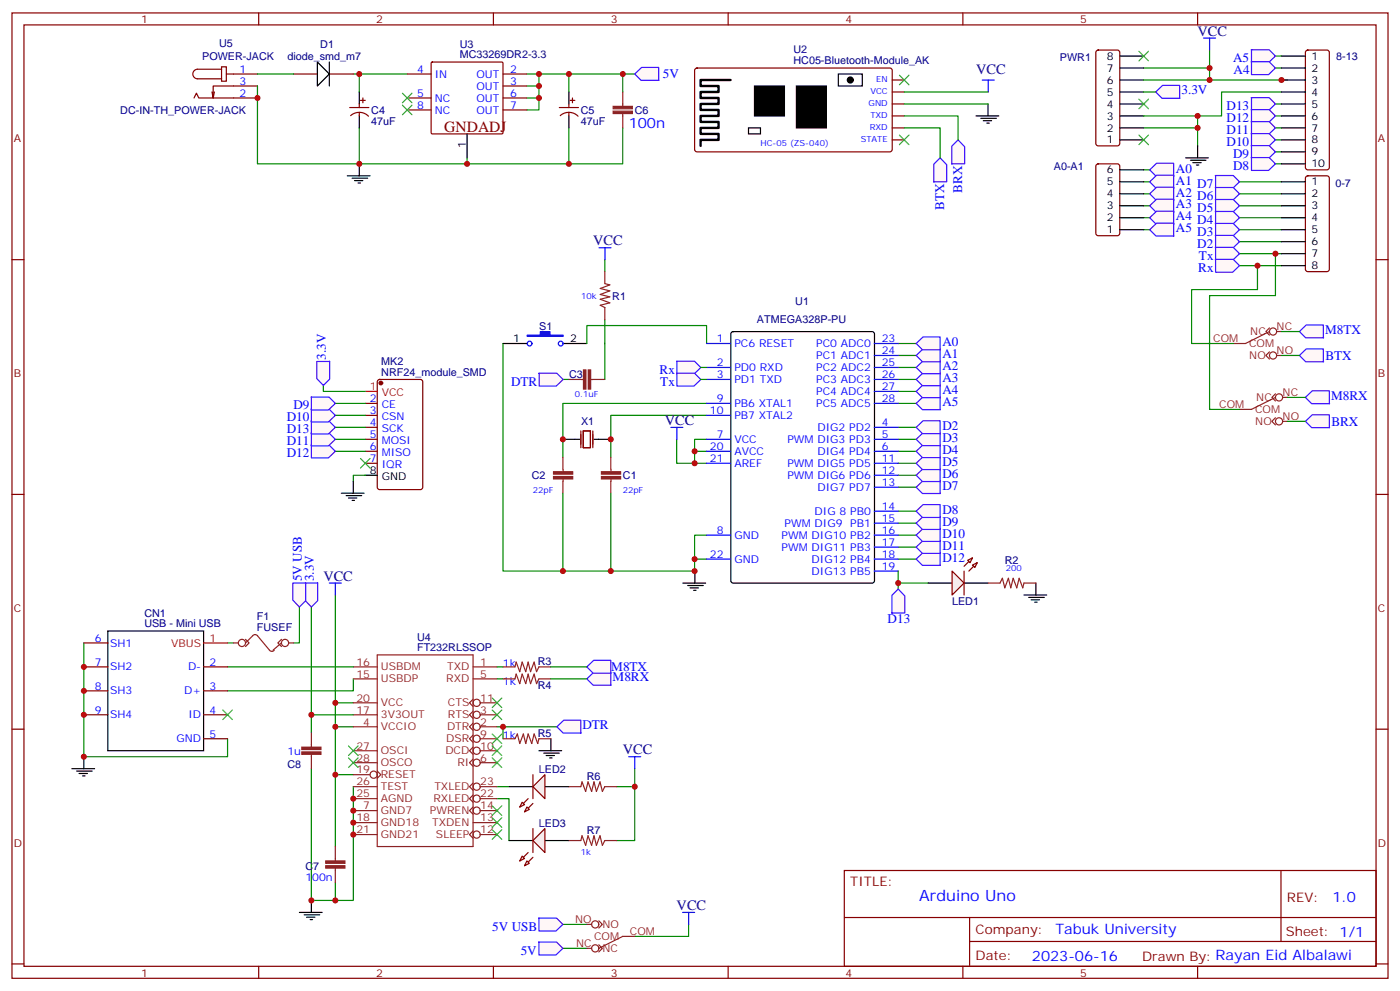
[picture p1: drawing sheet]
<svg xmlns="http://www.w3.org/2000/svg" width="412mm" height="292mm" viewBox="0 0 412 292" stroke-linecap="round" stroke-linejoin="round" font-family="sans-serif">
<g fill="none" stroke="#870000" stroke-width=".35">
<path d="M3.5 3.8h405.4v284.3h-405.4zM7.1 7.3h398.2v277.3h-398.2zM76.2 3.8v3.5M145.3 3.8v3.5M214.5 3.8v3.5M283.6 3.8v3.5M352.8 3.8v3.5M3.5 76.5h3.6M405.3 76.5h3.6M171.1 126.9v5M171.8 126.9h2.1v5h-2.1zM174.6 126.9v5"/>
<path d="M3.5 145.6h3.6M405.3 145.6h3.6M3.5 214.8h3.6M405.3 214.8h3.6M248.7 256.4h156.6v28.2h-156.6zM377.3 256.4v20.9M248.7 270.2h156.5M285.6 277.3h119.6M285.6 270.2v14.2M3.5 283.9h3.6M76.2 284.6v3.5M145.3 284.6v3.5"/>
<path d="M214.5 284.6v3.5M283.6 284.6v3.5M352.8 284.6v3.5M405.3 283.9h3.6"/>
</g>
<g fill="none" stroke="#008700" stroke-width=".35">
<path d="M178.2 94.1v7.1M148.2 101.2v67h56.4v-3.5M208.1 118.8h-42.3v15.9M264.6 101.2h5.3M264.6 104.7h5.3M264.6 108.2h5.3M264.6 111.8h5.3M264.6 115.3h5.3M264.6 118.8h5.3M204.6 132.9h3.5M208.1 129.4h-3.5v7.1M208.1 122.3h-28.2v12.4"/>
<path d="M264.6 132.9h5.3M264.6 125.9h5.3M264.6 129.4h5.3M264.6 136.5h5.3M264.6 140h5.3M264.6 143.5h5.3M264.6 150.6h5.3M264.6 154.1h5.3M264.6 157.6h5.3M264.6 161.1h5.3M264.6 164.7h5.3M273.4 171.7h-8.8v1.8"/>
</g>
<path d="M165.8 129.4h4.9M175 129.4h4.9" fill="none" stroke="#000" stroke-width=".35"/>
<g fill="#fff7f7" stroke="#420aff" stroke-width=".35">
<path d="M262.7 175.3l1.9-1.8 1.9 2v5.1h-3.8z"/>
<path d="M269.9 164.7l2-2h5l.1 3.8h-5.3z"/>
<path d="M269.9 161.1l2-1.9h5l.1 3.8h-5.3z"/>
<path d="M269.9 157.6l2-1.9h5l.1 3.8h-5.3z"/>
<path d="M269.9 154.1l2-1.9h5l.1 3.7h-5.3z"/>
<path d="M269.9 150.6l2-2h5l.1 3.8h-5.3z"/>
<path d="M269.9 143.5l2-1.9h5l.1 3.8h-5.3z"/>
<path d="M269.9 140l2-2h5l.1 3.8h-5.3z"/>
<path d="M269.9 136.5l2-2h5l.1 3.8h-5.3z"/>
<path d="M269.9 132.9l2-1.9h5l.1 3.8h-5.3z"/>
<path d="M269.9 129.4l2-1.9h5l.1 3.8h-5.3z"/>
<path d="M269.9 125.9l2-2h5l.1 3.8h-5.3z"/>
<path d="M269.9 118.8l2-1.9h5l.1 3.8h-5.3z"/>
<path d="M269.9 115.3l2-2h5l.1 3.8h-5.3z"/>
<path d="M269.9 111.8l2-2h5l.1 3.8h-5.3z"/>
<path d="M269.9 108.2l2-1.9h5l.1 3.8h-5.3z"/>
<path d="M269.9 104.7l2-1.9h5l.1 3.8h-5.3z"/>
<path d="M269.9 101.2l2-2h5l.1 3.8h-5.3z"/>
</g>
<path d="M273.4 171.7h7.1M284 171.7h7" fill="none" stroke="#000" stroke-width=".35"/>
<path d="M280.5 168.2l3.5 3.5-3.5 3.6z" fill="#f0f0f0" stroke="#870000" stroke-width=".35"/>
<path d="M286.5 164.3l-2.5 2.5M287.9 165.7l-2.5 2.5" fill="none" stroke="#870000" stroke-width=".35"/>
<g fill="#f0f0f0" stroke="#870000" stroke-width=".35">
<path d="M286.5 166.4l1.4-.7-.7 1.4z"/>
<path d="M285 165l1.5-.7-.7 1.4z"/>
</g>
<path d="M284 168.2v7.1" fill="none" stroke="#870000" stroke-width=".35"/>
<path d="M165.8 145.3v22.9M179.9 145.3v22.9" fill="none" stroke="#008700" stroke-width=".35"/>
<path d="M199.3 106.4h5.3l1.8 1.9-2 1.9h-5z" fill="#fff7f7" stroke="#420aff" stroke-width=".35"/>
<path d="M178.2 101.2v10.6" fill="none" stroke="#008700" stroke-width=".35"/>
<path d="M199.3 109.9h5.3l1.8 1.9-2 1.9h-5z" fill="#fff7f7" stroke="#420aff" stroke-width=".35"/>
<path d="M165.8 111.8h1.8" fill="none" stroke="#008700" stroke-width=".35"/>
<path d="M167.6 111.8h4.3M178.2 111.8h-4.2" fill="none" stroke="#8c2424" stroke-width=".35"/>
<g fill="#8c2424" stroke="#8c2424" stroke-width=".35">
<path d="M173.3 109h.7v5.6h-.7z"/>
<path d="M171.9 109h.7v5.6h-.7z"/>
</g>
<path d="M158.7 109.9h5.3l1.9 1.9-2.1 1.9h-5z" fill="#fff7f7" stroke="#420aff" stroke-width=".35"/>
<path d="M148.2 101.2h7M165.8 101.2h7.1M201.2 171.8h6.7M202.6 172.5h4.6M203.3 173.2h2.4M204.3 173.9h.7M204.7 168.2v3.6M301.6 175.3h6.7M303 176h4.6M303.7 176.7h2.5M304.8 177.4h.7M305.2 171.7v3.6" fill="none" stroke="#000" stroke-width=".35"/>
<path d="M178.2 80v3.5M178.2 90.6v3.5M178.2 83.6l1.4 .3-2.8 1.1 2.8 .7-2.8 1 2.8 .7-2.8 .7 2.8 1.1-2.8 .7 1.4 .7M165.8 134.7v3.5M165.9 138.2v.7M179.9 134.7v3.5M180 138.2v.7M165.8 141.7v3.6M165.9 141.1v.7M179.9 141.7v3.6M180 141.1v.7M291 171.7h3.6l.7-1.4 .7 2.8 1-2.8 .7 2.8 .7-2.8 1.1 2.8 .7-2.8 1.1 2.8 .3-1.4h3.6" fill="none" stroke="#8c2424" stroke-width=".35"/>
<path d="M178.2 76.5v3.5M172.9 101.2v-5.3h35.2v5.3M199.3 129.4v7.1h8.8M208.1 157.6h-3.5v7.1h3.5" fill="none" stroke="#008700" stroke-width=".35"/>
<g fill="none" stroke="#00f" stroke-width=".35">
<path d="M176.5 73h3.5M178.2 73v3.5M197.6 125.9h3.6M199.4 125.9v3.5"/>
<circle cx="156" cy="101.2" r=".71"/>
<circle cx="165.2" cy="101.2" r=".71"/>
</g>
<path d="M155.3 98.7h3.9v-1h2.8v1h3.9v.4h-10.6z" fill="#00f" stroke="#00f" stroke-width=".35"/>
<g fill="#8c2424" stroke="#8c2424" stroke-width=".35">
<path d="M163.1 138.9h5.6v.8h-5.6z"/>
<path d="M163.1 140.4h5.6v.7h-5.6z"/>
<path d="M177.2 140.4h5.6v.7h-5.6z"/>
<path d="M177.2 138.9h5.6v.8h-5.6z"/>
</g>
<path d="M215.5 97.9l.5-.2h40.9l.6 .4 .1 72.9-.5 .7-41.1 .1-.7-.5v-72.9z" fill="#fff" stroke="#000" stroke-width=".35"/>
<g fill="none" stroke="#00f" stroke-width=".35">
<path d="M208.1 101.2h7.1M208.1 108.2h7.1M208.1 111.8h7.1M208.1 118.8h7.1M257.5 101.2h7.1M257.5 108.2h7.1M257.5 111.8h7.1M257.5 118.8h7.1M257.5 104.7h7.1M257.5 115.3h7.1M208.1 129.4h7.1M208.1 132.9h7.1"/>
<path d="M208.1 122.3h7.1M208.1 136.5h7.1M257.5 125.9h7.1M257.5 129.4h7.1M257.5 132.9h7.1M257.5 136.5h7.1M257.5 140h7.1M208.1 157.6h7.1M257.5 157.6h7.1M257.5 143.5h7.1M257.5 150.6h7.1M257.5 154.1h7.1"/>
<path d="M208.1 164.7h7.1M257.5 161.1h7.1M257.5 164.7h7.1M257.5 168.2h7.1"/>
</g>
<path d="M375.7 16.5h1.8M375.7 20h1.8" fill="none" stroke="#008700" stroke-width=".35"/>
<g fill="#fff7f7" stroke="#420aff" stroke-width=".35">
<path d="M368.6 14.7h5.3l1.8 1.8-2 2h-5z"/>
<path d="M368.6 18.2h5.3l1.8 1.8-2 2h-5z"/>
</g>
<path d="M356.3 20v3.6h22.9M375.7 37.7h1.8M375.7 34.1h1.8M375.7 30.6h1.8M377.5 27.1h-17.7v7h-7M375.7 48.3h1.8M375.7 44.7h1.8M375.7 41.2h1.8" fill="none" stroke="#008700" stroke-width=".35"/>
<g fill="#fff7f7" stroke="#420aff" stroke-width=".35">
<path d="M368.6 28.8h5.3l1.8 1.8-2 2h-5z"/>
<path d="M368.6 32.3h5.3l1.8 1.8-2 2h-5z"/>
<path d="M368.6 35.8h5.3l1.8 1.9-2 1.9h-5z"/>
<path d="M368.6 39.4h5.3l1.8 1.8-2 1.9h-5z"/>
<path d="M368.6 42.9h5.3l1.8 1.8-2 2h-5z"/>
<path d="M368.6 46.4h5.3l1.8 1.9-2 1.9h-5z"/>
</g>
<path d="M356.3 14.7v5.3h-19.4M365.1 57.1h12.4M365.1 53.6h12.4M365.1 71.2h12.4M365.1 67.7h12.4M365.1 64.1h12.4M365.1 60.6h12.4" fill="none" stroke="#008700" stroke-width=".35"/>
<g fill="#fff7f7" stroke="#420aff" stroke-width=".35">
<path d="M358 51.7h5.3l1.8 1.9-2 1.9h-5z"/>
<path d="M358 55.2h5.3l1.8 1.9-2 1.9h-5z"/>
<path d="M358 58.8h5.3l1.8 1.8-2 1.9h-5z"/>
<path d="M358 62.3h5.3l1.8 1.8-2 2h-5z"/>
<path d="M358 65.8h5.3l1.8 1.9-2 1.9h-5z"/>
<path d="M358 69.3h5.3l1.8 1.9-2 1.9h-5z"/>
</g>
<path d="M336.9 57.1h1.8M336.9 53.6h1.8M336.9 50h1.8M336.9 67.7h1.8M336.9 64.1h1.8M336.9 60.6h1.8" fill="none" stroke="#008700" stroke-width=".35"/>
<g fill="#fff7f7" stroke="#420aff" stroke-width=".35">
<path d="M338.7 50l2-1.9h5l.1 3.8h-5.3z"/>
<path d="M338.7 53.6l2-2h5l.1 3.8h-5.3z"/>
<path d="M338.7 57.1l2-2h5l.1 3.8h-5.3z"/>
<path d="M338.7 60.6l2-1.9h5l.1 3.8h-5.3z"/>
<path d="M338.7 64.1l2-1.9h5l.1 3.8h-5.3z"/>
<path d="M338.7 67.7l2-2h5l.1 3.8h-5.3z"/>
</g>
<path d="M336.9 37.7h15.9v5.3" fill="none" stroke="#008700" stroke-width=".35"/>
<path d="M349.2 46.5h6.8M350.7 47.2h4.5M351.4 47.9h2.4M352.4 48.6h.7M352.8 43v3.5" fill="none" stroke="#000" stroke-width=".35"/>
<path d="M340.4 27.1l2.1-1.9h5l.1 3.7h-5.3z" fill="#fff7f7" stroke="#420aff" stroke-width=".35"/>
<path d="M354.5 11.2h3.6M356.3 11.2v3.5" fill="none" stroke="#00f" stroke-width=".35"/>
<g fill="#fff7f7" stroke="#420aff" stroke-width=".35">
<path d="M384.5 117.1l2.1-2h5l.1 3.8h-5.3z"/>
<path d="M382.8 97.6l2-1.9h5l.1 3.8h-5.3z"/>
</g>
<path d="M365.1 74.7h12.4M365.1 78.2h12.4" fill="none" stroke="#008700" stroke-width=".35"/>
<g fill="#fff7f7" stroke="#420aff" stroke-width=".35">
<path d="M358 72.9h5.3l1.8 1.8-2 2h-5z"/>
<path d="M358 76.4h5.3l1.8 1.8-2 2h-5z"/>
</g>
<path d="M323 15l.5-.3h5.6l.7 .5v27.1l-.2 .5-.5 .2h-5.6l-.5-.3-.2-.4v-26.8zM384.8 15l.4-.3h5.7l.5 .3 .2 .5v33.8l-.3 .5-.4 .2h-5.7l-.5-.2-.2-.5v-33.8zM323 48.5l.5-.2h5.6l.7 .4v20l-.4 .7h-5.9l-.7-.4v-20zM384.8 52l.4-.2h5.7l.6 .4 .1 27.1-.3 .5-.4 .2h-5.7l-.5-.2-.2-.5v-26.8z" fill="none" stroke="#870000" stroke-width=".35"/>
<g fill="none" stroke="#000" stroke-width=".35">
<path d="M329.8 16.5h7.1M377.5 16.5h7M329.8 20h7.1M329.8 23.6h7.1M329.8 27.1h7.1M329.8 30.6h7.1M329.8 34.1h7.1M329.8 37.7h7.1M377.5 20h7M377.5 23.6h7M377.5 27.1h7M377.5 30.6h7"/>
<path d="M377.5 34.1h7M377.5 37.7h7M329.8 53.6h7.1M329.8 57.1h7.1M329.8 50h7.1M329.8 41.2h7.1M377.5 53.6h7M377.5 57.1h7M377.5 41.2h7M377.5 44.7h7M377.5 48.3h7M329.8 60.6h7.1"/>
<path d="M329.8 64.1h7.1M329.8 67.7h7.1M377.5 60.6h7M377.5 64.1h7M377.5 67.7h7M377.5 71.2h7M377.5 74.7h7M377.5 78.2h7M149.9 247.6h7.1M160.5 247.6h7.1"/>
</g>
<g fill="none" stroke="#008700" stroke-width=".35">
<path d="M98.8 175.3v31.7h5.3M104.1 200v3.5h-37.1M91.7 210.5v5.3M98.8 214.1h5.3M98.8 207v42.3M146.4 214.1h17.6M148.2 214.1v3.5M91.7 226.4v38.8h12.4v-33.5M98.8 228.2h5.3M146.4 235.2h3.5v12.4M146.4 231.7h3.5M187 231.7v15.9h-5.3"/>
<path d="M98.8 259.9v5.3"/>
</g>
<g fill="none" stroke="#8c2424" stroke-width=".35">
<path d="M104.1 196.4h7M104.1 200h7M111.1 192.9h28.2v56.4h-28.2zM139.3 196.4h7.1M139.3 200h7.1M104.1 210.5h7M104.1 214.1h7M104.1 207h7M139.3 216.5l-1 1.1 1 1.1M139.3 209.5l-1 1 1 1.1M139.3 206l-1 1 1 1.1M139.3 213l-1 1.1 1 1"/>
<path d="M141.5 217.6h4.9M141.5 210.5h4.9M141.5 214.1h4.9M141.5 207h4.9M104.1 228.2h4.9M104.1 221.1h7M104.1 224.6h7M104.1 238.8h7M104.1 235.2h7M104.1 231.7h7M111.1 227.1l1.1 1.1-1.1 1M139.3 220.1l-1 1 1 1.1"/>
<path d="M139.3 223.6l-1 1 1 1.1M139.3 230.6l-1 1.1 1 1.1M139.3 234.2l-1 1 1 1.1M139.3 237.7l-1 1.1 1 1M141.5 221.1h4.9M141.5 224.6h4.9M141.5 238.8h4.9M141.5 235.2h4.9M141.5 231.7h4.9M104.1 242.3h7M104.1 245.8h7M139.3 244.8l-1 1 1 1.1"/>
<path d="M139.3 242.3h7.1M141.5 245.8h4.9"/>
<circle cx="140.4" cy="214.1" r="1.06"/>
<circle cx="140.4" cy="210.5" r="1.06"/>
<circle cx="140.4" cy="207" r="1.06"/>
<circle cx="140.4" cy="217.6" r="1.06"/>
<circle cx="110.1" cy="228.2" r="1.06"/>
<circle cx="140.4" cy="221.1" r="1.06"/>
<circle cx="140.4" cy="238.8" r="1.06"/>
<circle cx="140.4" cy="235.2" r="1.06"/>
<circle cx="140.4" cy="224.6" r="1.06"/>
<circle cx="140.4" cy="231.7" r="1.06"/>
<circle cx="140.4" cy="245.8" r="1.06"/>
</g>
<path d="M160.5 244.1v7l-3.5-3.5z" fill="#f0f0f0" stroke="#870000" stroke-width=".35"/>
<path d="M155.6 251.1l-2.5 2.5M157 252.5l-2.5 2.5" fill="none" stroke="#870000" stroke-width=".35"/>
<g fill="#f0f0f0" stroke="#870000" stroke-width=".35">
<path d="M153.8 252.2l.7 .7-1.4 .7z"/>
<path d="M155.2 253.6l.7 .7-1.4 .7z"/>
</g>
<path d="M157 244.1v7" fill="none" stroke="#870000" stroke-width=".35"/>
<path d="M167.6 247.6h3.5l.3-1.4 1.1 2.8 .7-2.8 1.1 2.8 .7-2.8 .7 2.8 1-2.8 .7 2.8 .8-1.4h3.5" fill="none" stroke="#8c2424" stroke-width=".35"/>
<path d="M187 226.4v5.3h-5.3" fill="none" stroke="#008700" stroke-width=".35"/>
<path d="M185.2 222.9h3.5M187 222.9v3.5" fill="none" stroke="#00f" stroke-width=".35"/>
<path d="M149.9 231.7h7.1M160.5 231.7h7.1" fill="none" stroke="#000" stroke-width=".35"/>
<path d="M157 231.7l3.5-3.5v7z" fill="#f0f0f0" stroke="#870000" stroke-width=".35"/>
<path d="M155.6 235.2l-2.5 2.5M157 236.6l-2.5 2.5" fill="none" stroke="#870000" stroke-width=".35"/>
<g fill="#f0f0f0" stroke="#870000" stroke-width=".35">
<path d="M153.8 236.3l.7 .7-1.4 .7z"/>
<path d="M155.2 237.7l.7 .7-1.4 .7z"/>
</g>
<path d="M157 228.2v7" fill="none" stroke="#870000" stroke-width=".35"/>
<path d="M148.2 217.6h3.5l.7-1.4 .7 2.8 1.1-2.8 .7 2.8 .7-2.8 1 2.8 .7-2.8 1.1 2.8 .3-1.4h3.6M167.6 231.7h3.5l.3-1.4 1.1 2.8 .7-2.8 1.1 2.8 .7-2.8 .7 2.8 1-2.8 .7 2.8 .8-1.4h3.5" fill="none" stroke="#8c2424" stroke-width=".35"/>
<path d="M162.3 217.6v3.5M158.7 221.1h6.8M160.2 221.8h4.5M160.9 222.5h2.4M161.9 223.2h.7" fill="none" stroke="#000" stroke-width=".35"/>
<path d="M164 214.1l2.1-2h5l.1 3.8h-5.3z" fill="#fff7f7" stroke="#420aff" stroke-width=".35"/>
<path d="M148.2 200h3.5l.3-1.5 1.1 2.9 .7-2.9 1.1 2.9 .7-2.9 .7 2.9 1-2.9 .7 2.9 .7-1.4h3.6M148.2 196.4h3.5l.3-1.4 1.1 2.8 .7-2.8 1.1 2.8 .7-2.8 .7 2.8 1-2.8 .7 2.8 .7-1.4h3.6" fill="none" stroke="#8c2424" stroke-width=".35"/>
<g fill="#fff7f7" stroke="#420aff" stroke-width=".35">
<path d="M172.9 200l2-2h5l.1 3.8h-5.3z"/>
<path d="M172.9 196.4l2-1.9h5l.1 3.8h-5.3z"/>
</g>
<path d="M91.7 178.8v31.7h12.4" fill="none" stroke="#008700" stroke-width=".35"/>
<path d="M89.8 171.7l3.8-.1v5.3l-1.9 1.9-1.9-2z" fill="#fff7f7" stroke="#420aff" stroke-width=".35"/>
<path d="M88.2 268.7h6.7M89.6 269.5h4.6M90.3 270.2h2.5M91.4 270.9h.7M91.7 265.2v3.5" fill="none" stroke="#000" stroke-width=".35"/>
<path d="M91.7 215.8v4.3M91.7 222.2v4.2M98.8 249.3v4.3M98.8 255.7v4.2" fill="none" stroke="#8c2424" stroke-width=".35"/>
<g fill="#8c2424" stroke="#8c2424" stroke-width=".35">
<path d="M88.9 221.5h5.6v.7h-5.6z"/>
<path d="M88.9 220.1h5.6v.7h-5.6z"/>
<path d="M96 255h5.6v.7h-5.6z"/>
<path d="M96 253.6h5.6v.7h-5.6z"/>
</g>
<path d="M97 171.7h3.5M98.8 171.7v3.6" fill="none" stroke="#00f" stroke-width=".35"/>
<path d="M165.8 272.3h7.1M165.8 279.3h7.1M202.8 272.3v3.5h-15.8" fill="none" stroke="#008700" stroke-width=".35"/>
<g fill="#fff7f7" stroke="#420aff" stroke-width=".35">
<path d="M158.7 277.5h5.3l1.8 1.8-2 2h-5.1z"/>
<path d="M158.7 270.4h5.3l1.8 1.9-2 1.9h-5.1z"/>
</g>
<g fill="none" stroke="#8c2424" stroke-width=".35">
<path d="M172.9 279.3h1.4M172.9 272.3h1.4M176.4 278.3l1 1-1 1.1M176.4 271.2l1 1.1-1 1M187 275.8h-3.6l-7 3.5"/>
<circle cx="175.3" cy="272.3" r="1.06"/>
<circle cx="175.3" cy="279.3" r="1.06"/>
</g>
<path d="M88.2 178.8v10.6h-1.8M24.7 189.4v33.5h42.3v-5.3" fill="none" stroke="#008700" stroke-width=".35"/>
<path d="M21.2 226.4h6.7M22.6 227.1h4.6M23.3 227.8h2.5M24.3 228.5h.7M24.7 222.9v3.5" fill="none" stroke="#000" stroke-width=".35"/>
<path d="M86.3 171.7l3.7-.1v5.3l-1.8 1.9-1.9-2z" fill="#fff7f7" stroke="#420aff" stroke-width=".35"/>
<path d="M183.4 21.8h3.6M67 189.4h1.8M67 196.4h37.1" fill="none" stroke="#008700" stroke-width=".35"/>
<g fill="none" stroke="#8c2424" stroke-width=".35">
<path d="M68.8 189.4h1.4M72.3 189.4l2.3-2.3 .8-.1 4.2 4.7 .8 .1 .4-.3M72.3 188.3l1.1 1.1-1.1 1M82.9 188.3l-1.1 1.1 1.1 1M82.9 189.4l-2.5 2.1M85 189.4h1.4"/>
<circle cx="71.3" cy="189.4" r="1.06"/>
<circle cx="84" cy="189.4" r="1.06"/>
</g>
<path d="M201.1 268.7h3.5M202.8 268.7v3.6" fill="none" stroke="#00f" stroke-width=".35"/>
<path d="M31.7 185.8h28.3v35.3h-28.3z" fill="none" stroke="#000" stroke-width=".35"/>
<path d="M60 189.4h7" fill="none" stroke="#f00" stroke-width=".35"/>
<path d="M24.7 196.4h7M24.7 189.4h7M60 196.4h7M24.7 203.5h7M24.7 210.5h7M60 203.5h7M60 210.5h7M60 217.6h7" fill="none" stroke="#870000" stroke-width=".35"/>
<path d="M187 21.8l2-1.9h5l.1 3.8h-5.3z" fill="#fff7f7" stroke="#420aff" stroke-width=".35"/>
<g fill="none" stroke="#008700" stroke-width=".35">
<path d="M104.1 21.8h15.8M105.8 37.7v10.6h77.6v-10.6M105.8 21.8v5.3M155.2 25.3h3.5v3.6h-3.5M155.2 21.8h28.2v5.3M158.7 28.9v3.5h-3.5M158.7 21.8v3.5M167.6 37.7v10.6M167.6 21.8v5.3M137.6 46.5v1.8M98.8 118.8h8.8M98.8 132.9h8.8"/>
<path d="M98.8 129.4h8.8M98.8 125.9h8.8M98.8 122.3h8.8M107.6 140h-3.5v1.7M264.6 168.2v3.5M146.4 196.4h1.8M146.4 200h1.8"/>
</g>
<g fill="none" stroke="#000" stroke-width=".35">
<path d="M93.5 18.3l3.5 3.5-3.5 3.5zM97 18.3v7M105.8 27.1v3.5M105.8 34.1v3.6M137.6 39.4v7.1M167.6 27.1v3.5M167.6 34.1v3.6M102.3 51.8h6.7M103.7 52.5h4.6M104.4 53.2h2.5M105.5 53.9h.7M105.8 48.3v3.5"/>
<path d="M107.6 140h3.5M100.5 145.3h6.7M102 146h4.5M102.7 146.7h2.4M103.7 147.4h.7M104.1 141.7v3.6"/>
</g>
<path d="M183.4 27.1v4.2M183.4 33.4v4.3" fill="none" stroke="#8c2424" stroke-width=".35"/>
<g fill="#8c2424" stroke="#8c2424" stroke-width=".35">
<path d="M180.6 32.7h5.7v.7h-5.7z"/>
<path d="M180.6 31.3h5.7v.7h-5.7z"/>
</g>
<g fill="none" stroke="#870000" stroke-width=".35">
<path d="M127.1 18.4l.3-.1h20.6l.2 .3-.1 20.7-.3 .1h-20.6l-.2-.3zM86.4 21.8h7.1M97 21.8h7.1M103 31.7h5.7M103.3 34.1a3.8 3.8 0 0 1 5.2 .1M105.8 30.6v1.1M105.8 33.1v1M106.2 29.6h1.4M106.9 28.9v1.4M119.9 21.8h7.1M119.9 28.9h7.1M119.9 32.4h7.1"/>
<path d="M148.2 21.8h7M148.2 25.3h7M148.2 28.9h7M148.2 32.4h7M164.7 31.7h5.7M165 34.1a3.8 3.8 0 0 1 5.3 .1M167.6 30.6v1.1M167.6 33.1v1M167.9 29.6h1.4M168.6 28.9v1.4M107.6 118.8h3.5M111.4 112l.4-.2h12l.7 .4v31.3l-.4 .7h-12.3l-.6-.4-.1-31.3z"/>
<path d="M107.6 122.3h3.5M107.6 125.9h3.5M107.6 129.4h3.5M107.6 132.9h3.5M107.6 136.5h3.5"/>
</g>
<circle cx="112.2" cy="112.8" r=".53" fill="#870000" stroke="#870000" stroke-width=".35"/>
<path d="M107.6 115.3h3.5" fill="none" stroke="#f00" stroke-width=".35"/>
<g fill="#fff7f7" stroke="#420aff" stroke-width=".35">
<path d="M91.6 131.1h5.3l1.9 1.8-2.1 2h-5z"/>
<path d="M91.6 127.5h5.3l1.9 1.9-2.1 1.9h-5z"/>
<path d="M91.6 124h5.3l1.9 1.9-2.1 1.9h-5z"/>
<path d="M91.6 120.5h5.3l1.9 1.8-2.1 2h-5z"/>
<path d="M91.6 117h5.3l1.9 1.8-2.1 2h-5z"/>
</g>
<path d="M95.2 113.5v1.8h12.4" fill="none" stroke="#008700" stroke-width=".35"/>
<path d="M93.3 106.5l3.8-.1v5.3l-1.9 1.8-1.9-2z" fill="#fff7f7" stroke="#420aff" stroke-width=".35"/>
<path d="M204.8 20.2l.5-.2 57.1 .1 .4 .6v23.6l-.7 .4h-57.1l-.4-.7v-23.3zM262.8 37.7h3.5M262.8 34.1h3.5M262.8 30.6h3.5M262.8 27.1h3.5M262.8 23.6h3.5M262.8 41.2h3.5" fill="none" stroke="#870000" stroke-width=".35"/>
<g fill="#000" stroke="#000" stroke-width=".35">
<path d="M222.2 25.3h8.9v8.8h-8.9zM234.6 25.3h8.8v12.4h-8.8z"/>
<circle cx="250.5" cy="23.6" r=".88"/>
</g>
<path d="M220.5 37.7h3.5v1.7h-3.5zM246.9 21.8h7.1v3.5h-7.1zM287.5 34.1h6.7M288.9 34.9h4.6M289.6 35.6h2.5M290.7 36.3h.7M291 30.6v3.5" fill="none" stroke="#000" stroke-width=".35"/>
<path d="M215.2 23.6h-8.8v1.7h5.3v1.8h-5.3v1.8h5.3v1.7h-5.3v1.8h5.3v1.7h-5.3v1.8h5.3v1.8h-5.3v1.7h5.3v1.8h-5.3v1.8" fill="none" stroke="#000" stroke-width=".71"/>
<path d="M289.3 23.6h3.6M291.1 23.6v3.5" fill="none" stroke="#00f" stroke-width=".35"/>
<path d="M266.3 30.6h24.7M266.3 27.1h24.7" fill="none" stroke="#008700" stroke-width=".35"/>
<g fill="#fff7f7" stroke="#420aff" stroke-width=".35">
<path d="M275.1 48.3l1.8-1.8 2 2v5.1h-3.8z"/>
<path d="M280.4 43.1l1.8-1.9 2 2v5.1h-3.8z"/>
<path d="M382.8 104.7l2-1.9h5l.1 3.8h-5.3z"/>
</g>
<g fill="none" stroke="#008700" stroke-width=".35">
<path d="M75.8 25.3v23h30M75.8 21.8h10.6M266.3 34.1h15.9v7.1M266.3 37.7h10.6v8.8M336.9 34.1h15.9v3.6M336.9 27.1h3.5M336.9 23.6h19.4M370.4 78.2v7.1h-19.4v15.9h12.4M375.7 74.7v12.4h-19.4v33.5h8.8M377.5 97.6h5.3M206.4 108.2h1.7M206.4 111.8h1.7"/>
<path d="M377.5 104.7h5.3M379.2 117.1h5.3M162.3 196.4h10.6M162.3 200h10.6"/>
</g>
<g fill="none" stroke="#3c3" stroke-width=".35">
<path d="M335.5 15.1l2.8 2.8M338.3 15.1l-2.8 2.8M118.5 27.4l2.9 2.9M118.5 31l2.9 2.8M121.4 27.4l-2.9 2.9M121.4 31l-2.9 2.8M264.9 22.2l2.9 2.8M264.9 39.8l2.9 2.8M267.8 22.2l-2.9 2.8M267.8 39.8l-2.9 2.8M335.5 29.2l2.8 2.8M335.5 39.8l2.8 2.8"/>
<path d="M338.3 29.2l-2.8 2.8M338.3 39.8l-2.8 2.8M106.2 135l2.8 2.9M109 135l-2.8 2.9M65.6 209.1l2.8 2.8M68.4 209.1l-2.8 2.8M102.7 219.7l2.8 2.8M105.5 219.7l-2.8 2.8M145 219.7l2.8 2.8M145 209.1l2.8 2.8M145 205.6l2.8 2.8M145 216.2l2.8 2.8"/>
<path d="M147.8 219.7l-2.8 2.8M147.8 209.1l-2.8 2.8M147.8 205.6l-2.8 2.8M147.8 216.2l-2.8 2.8M102.7 223.2l2.8 2.9M105.5 223.2l-2.8 2.9M145 223.2l2.8 2.9M145 237.3l2.8 2.9M147.8 223.2l-2.8 2.9M147.8 237.3l-2.8 2.9M145 240.9l2.8 2.8M145 244.4l2.8 2.8"/>
<path d="M147.8 240.9l-2.8 2.8M147.8 244.4l-2.8 2.8"/>
</g>
<path d="M65.3 19.7h1.4v4.2h-1.4zM57.1 28.9l.8-1.5 .7 1.5h17.2M63.1 27.1l-.3 1.8M65.3 20.4h-7.1a1.41 1.41 0 0 0-1.4 1.4 1.41 1.41 0 0 0 1.4 1.4h7.1M66.7 21.8h9.1M75.8 25.3h-13v3.6l-.4-1.8" fill="none" stroke="#870000" stroke-width=".35"/>
<g fill="none" stroke="#8c2424" stroke-width=".35">
<path d="M373.9 96.6l-1 1 1 1.1M373.9 97.6l-7 3.6h-3.5M376.1 97.6h1.4M373.9 103.6l-1 1.1 1 1.1M375.7 116l-1.1 1.1 1.1 1M375.7 117.1l-7 3.5h-3.6M376.1 104.7h1.4M377.8 117.1h1.4M375.7 123l-1.1 1.1 1.1 1.1M377.8 124.1h1.4"/>
<circle cx="375" cy="97.6" r="1.06"/>
<circle cx="375" cy="104.7" r="1.06"/>
<circle cx="376.8" cy="117.1" r="1.06"/>
<circle cx="376.8" cy="124.1" r="1.06"/>
</g>
<path d="M384.5 124.1l2.1-1.9h5l.1 3.8h-5.3z" fill="#fff7f7" stroke="#420aff" stroke-width=".35"/>
<path d="M379.2 124.1h5.3" fill="none" stroke="#008700" stroke-width=".35"/>
<g fill="#c00">
<circle cx="165.8" cy="129.4" r=".88"/>
<circle cx="179.9" cy="129.4" r=".88"/>
<circle cx="204.6" cy="136.5" r=".88"/>
<circle cx="204.6" cy="132.9" r=".88"/>
<circle cx="98.8" cy="228.2" r=".88"/>
<circle cx="187" cy="231.7" r=".88"/>
<circle cx="98.8" cy="214.1" r=".88"/>
<circle cx="158.8" cy="28.9" r=".88"/>
<circle cx="105.8" cy="21.8" r=".88"/>
<circle cx="167.6" cy="21.8" r=".88"/>
<circle cx="158.8" cy="25.3" r=".88"/>
<circle cx="158.8" cy="21.8" r=".88"/>
<circle cx="183.4" cy="21.8" r=".88"/>
<circle cx="98.8" cy="207" r=".88"/>
<circle cx="91.7" cy="210.5" r=".88"/>
<circle cx="204.6" cy="164.7" r=".88"/>
<circle cx="179.9" cy="168.2" r=".88"/>
<circle cx="165.8" cy="168.2" r=".88"/>
<circle cx="204.6" cy="168.2" r=".88"/>
<circle cx="104.1" cy="235.2" r=".88"/>
<circle cx="104.1" cy="238.8" r=".88"/>
<circle cx="104.1" cy="242.3" r=".88"/>
<circle cx="98.8" cy="265.2" r=".88"/>
<circle cx="104.1" cy="245.8" r=".88"/>
<circle cx="91.7" cy="265.2" r=".88"/>
<circle cx="24.7" cy="210.5" r=".88"/>
<circle cx="24.7" cy="203.5" r=".88"/>
<circle cx="24.7" cy="196.4" r=".88"/>
<circle cx="24.7" cy="222.9" r=".88"/>
<circle cx="148.2" cy="214.1" r=".88"/>
<circle cx="105.8" cy="48.3" r=".88"/>
<circle cx="167.6" cy="48.3" r=".88"/>
<circle cx="137.6" cy="48.3" r=".88"/>
<circle cx="264.6" cy="171.7" r=".88"/>
<circle cx="377.5" cy="23.6" r=".88"/>
<circle cx="75.8" cy="28.9" r=".88"/>
<circle cx="352.8" cy="37.7" r=".88"/>
<circle cx="352.8" cy="34.1" r=".88"/>
<circle cx="356.3" cy="20" r=".88"/>
<circle cx="356.3" cy="23.6" r=".88"/>
<circle cx="370.4" cy="78.2" r=".88"/>
<circle cx="375.7" cy="74.7" r=".88"/>
</g>
<text font-size="4.6" fill="#800" x="130.9" y="38.7">GNDADJ</text>
<text font-size="4.6" fill="#00f" x="270.8" y="265.4">Arduino Uno</text>
<g font-size="4.2" fill="#000080">
<text x="352.8" y="10.5">VCC</text>
<text x="287.5" y="21.8">VCC</text>
<text x="174.7" y="72.3">VCC</text>
<text x="195.9" y="125.2">VCC</text>
<text x="95.2" y="171">VCC</text>
<text x="183.4" y="222.2">VCC</text>
<text x="199.3" y="268">VCC</text>
</g>
<g font-size="4.2" fill="#00f">
<text x="185.2" y="37.7">100n</text>
<text x="392.5" y="265.7">1.0</text>
<text x="310.9" y="275.2">Tabuk University</text>
<text x="304" y="283">2023-06-16</text>
</g>
<g font-size="3.9" fill="#00f">
<text x="195.2" y="23.1">5V</text>
<text x="363.2" y="18.2">A5</text>
<text x="363.4" y="21.8">A4</text>
<text x="348" y="27.8">3.3V</text>
<text x="361.3" y="32.4">D13</text>
<text x="361.3" y="35.9">D12</text>
<text x="361.3" y="39.4">D11</text>
<text x="361.3" y="42.9">D10</text>
<text x="363.2" y="46.5">D9</text>
<text x="346.4" y="50.8">A0</text>
<text x="363.2" y="50">D8</text>
<text x="283.4" y="56.7" transform="rotate(-90 283.4 56.7)">BRX</text>
<text x="346.4" y="54.4">A1 D7</text>
<text x="346.4" y="57.9">A2 D6</text>
<text x="278.1" y="61.8" transform="rotate(-90 278.1 61.8)">BTX</text>
<text x="346.4" y="61.4">A3 D5</text>
<text x="346.4" y="64.9">A4 D4</text>
<text x="346.4" y="68.5">A5 D3</text>
<text x="352.7" y="72.9">D2</text>
<text x="353.2" y="76.6">Tx</text>
<text x="353" y="80.1">Rx</text>
<text x="277.6" y="102">A0</text>
<text x="390.4" y="98.4">M8TX</text>
<text x="96" y="105.9" transform="rotate(-90 96 105.9)">3.3V</text>
<text x="277.6" y="105.5">A1</text>
<text x="390.4" y="106">BTX</text>
<text x="150.5" y="113.6">DTR</text>
<text x="194.3" y="110.1">Rx</text>
<text x="194.5" y="113.7">Tx</text>
<text x="277.6" y="112.6">A3</text>
<text x="277.6" y="109">A2</text>
<text x="277.6" y="119.6">A5</text>
<text x="277.6" y="116.1">A4</text>
<text x="392.1" y="117.8">M8RX</text>
<text x="84.5" y="124.1">D10</text>
<text x="86.4" y="120.6">D9</text>
<text x="392.2" y="125.4">BRX</text>
<text x="84.5" y="131.2">D11</text>
<text x="84.5" y="127.6">D13</text>
<text x="277.6" y="130.2">D3</text>
<text x="277.6" y="126.7">D2</text>
<text x="84.5" y="134.7">D12</text>
<text x="277.6" y="137.3">D5</text>
<text x="277.6" y="133.7">D4</text>
<text x="277.6" y="140.8">D6</text>
<text x="277.6" y="144.3">D7</text>
<text x="277.6" y="154.9">D9</text>
<text x="277.6" y="151.4">D8</text>
<text x="277.6" y="161.9">D11</text>
<text x="277.6" y="158.4">D10</text>
<text x="277.6" y="165.5">D12</text>
<text x="88.9" y="171.2" transform="rotate(-90 88.9 171.2)">5V USB</text>
<text x="92.5" y="171.2" transform="rotate(-90 92.5 171.2)">3.3V</text>
<text x="261.5" y="183.6">D13</text>
<text x="180.1" y="197.7">M8TX</text>
<text x="180.5" y="200.7">M8RX</text>
<text x="171.6" y="214.8">DTR</text>
<text x="145" y="274.1">5V USB</text>
<text x="153.4" y="281.2">5V</text>
</g>
<g font-size="3.9" fill="#800">
<text x="250.5" y="261">TITLE:</text>
<text x="379.1" y="265.7">REV:</text>
<text x="287.4" y="275.2">Company:</text>
<text x="378.7" y="275.8">Sheet: 1/1</text>
<text x="287.4" y="282.9">Date:</text>
<text x="336.4" y="282.9">Drawn By: Rayan Eid Albalawi</text>
</g>
<g font-size="3.2" fill="#800">
<text x="41.6" y="6.8">1</text>
<text x="110.8" y="6.8">2</text>
<text x="179.9" y="6.8">3</text>
<text x="249.1" y="6.8">4</text>
<text x="318.2" y="6.8">5</text>
<text x="4.1" y="41.9">A</text>
<text x="405.9" y="41.9">A</text>
<text x="4.1" y="111.1">B</text>
<text x="405.9" y="111.1">B</text>
<text x="4.1" y="180.2">C</text>
<text x="405.9" y="180.2">C</text>
<text x="4.1" y="249.3">D</text>
<text x="405.9" y="249.3">D</text>
<text x="41.6" y="287.6">1</text>
<text x="110.8" y="287.6">2</text>
<text x="179.9" y="287.6">3</text>
<text x="249.1" y="287.6">4</text>
<text x="318.2" y="287.6">5</text>
</g>
<g font-size="3.2" fill="#000080">
<text x="59.6" y="17.6">POWER-JACK</text>
<text x="64.6" y="13.9">U5</text>
<text x="84.7" y="17.7">diode_smd_m7</text>
<text x="94.3" y="14.1">D1</text>
<text x="135.4" y="17.2">MC33269DR2-3.3</text>
<text x="135.4" y="14.1">U3</text>
<text x="233.7" y="15.8">U2</text>
<text x="393.6" y="17.6">8-13</text>
<text x="233.7" y="19">HC05-Bluetooth-Module_AK</text>
<text x="312.2" y="18.1">PWR1</text>
<text x="35.4" y="33.4">DC-IN-TH_POWER-JACK</text>
<text x="109.4" y="33.5">C4</text>
<text x="171.1" y="33.5">C5</text>
<text x="187" y="33.6">C6</text>
<text x="109.4" y="36.7">47uF</text>
<text x="171.1" y="36.7">47uF</text>
<text x="310.4" y="50">A0-A1</text>
<text x="393.4" y="55.1">0-7</text>
<text x="180.3" y="88.3">R1</text>
<text x="234.3" y="90">U1</text>
<text x="223" y="95.3">ATMEGA328P-PU</text>
<text x="158.8" y="97.2">S1</text>
<text x="112.3" y="107.6">MK2</text>
<text x="112.3" y="110.7">NRF24_module_SMD</text>
<text x="167.6" y="111.3">C3</text>
<text x="171.2" y="125.3">X1</text>
<text x="156.6" y="141.1">C2</text>
<text x="183.5" y="141.2">C1</text>
<text x="296" y="166">R2</text>
<text x="280.5" y="178.3">LED1</text>
<text x="42.5" y="184.8">USB - Mini USB</text>
<text x="42.5" y="181.7">CN1</text>
<text x="75.7" y="185.8">FUSEF</text>
<text x="75.7" y="182.7">F1</text>
<text x="122.9" y="191.8">FT232RLSSOP</text>
<text x="122.9" y="188.8">U4</text>
<text x="158.4" y="195.8">R3</text>
<text x="158.4" y="202.8">R4</text>
<text x="158.4" y="217">R5</text>
<text x="84.7" y="226.3">C8</text>
<text x="158.7" y="227.6">LED2</text>
<text x="172.9" y="229.8">R6</text>
<text x="158.7" y="243.5">LED3</text>
<text x="172.9" y="245.6">R7</text>
<text x="90" y="256.3">C7</text>
</g>
<g font-size="3.2">
<text x="326.1" y="17.6">8</text>
<text x="386.3" y="17.6">1</text>
<text x="326.1" y="21.1">7</text>
<text x="386.3" y="21.1">2</text>
<text x="326.1" y="28.2">5</text>
<text x="326.1" y="24.6">6</text>
<text x="386.3" y="24.6">3</text>
<text x="386.3" y="28.2">4</text>
<text x="326.1" y="35.2">3</text>
<text x="326.1" y="31.7">4</text>
<text x="386.3" y="31.7">5</text>
<text x="386.3" y="35.2">6</text>
<text x="326.1" y="38.7">2</text>
<text x="386.3" y="38.7">7</text>
<text x="137.2" y="43.6" transform="rotate(-90 137.2 43.6)">1</text>
<text x="326.1" y="42.3">1</text>
<text x="386.3" y="42.3">8</text>
<text x="386.3" y="45.8">9</text>
<text x="326.1" y="51.1">6</text>
<text x="386.3" y="49.3">10</text>
<text x="326.1" y="58.1">4</text>
<text x="326.1" y="54.6">5</text>
<text x="386.3" y="54.6">1</text>
<text x="386.3" y="58.1">2</text>
<text x="326.1" y="65.2">2</text>
<text x="326.1" y="61.7">3</text>
<text x="386.3" y="61.7">3</text>
<text x="386.3" y="65.2">4</text>
<text x="326.1" y="68.7">1</text>
<text x="386.3" y="68.7">5</text>
<text x="386.3" y="72.2">6</text>
<text x="386.3" y="75.8">7</text>
<text x="386.3" y="79.3">8</text>
<text x="151.2" y="100.8">1</text>
<text x="168" y="100.8">2</text>
<text x="108.9" y="139.6">8</text>
<text x="112.4" y="141.4">GND</text>
</g>
<g font-size="3.2" fill="#00f">
<text x="70.6" y="21.4">1</text>
<text x="122.9" y="21.4">4</text>
<text x="128.1" y="22.9">IN</text>
<text x="140.3" y="22.9">OUT</text>
<text x="150.3" y="21.4">2</text>
<text x="70.6" y="28.5">2</text>
<text x="70.6" y="25">3</text>
<text x="122.9" y="28.5">5</text>
<text x="128.1" y="29.9">NC</text>
<text x="140.3" y="26.4">OUT</text>
<text x="140.3" y="29.9">OUT</text>
<text x="150.3" y="25">3</text>
<text x="150.3" y="28.5">6</text>
<text x="122.9" y="32">8</text>
<text x="128.1" y="33.4">NC</text>
<text x="140.3" y="33.4">OUT</text>
<text x="150.3" y="32">7</text>
<text x="211.1" y="100.8">1</text>
<text x="259.7" y="100.8">23</text>
<text x="211.1" y="107.9">2</text>
<text x="216.3" y="102.3">PC6 RESET</text>
<text x="240.4" y="102.3">PC0 ADC0</text>
<text x="240.4" y="105.8">PC1 ADC1</text>
<text x="259.7" y="104.4">24</text>
<text x="259.7" y="107.9">25</text>
<text x="211.1" y="111.4">3</text>
<text x="216.3" y="109.3">PD0 RXD</text>
<text x="216.3" y="112.8">PD1 TXD</text>
<text x="240.4" y="109.3">PC2 ADC2</text>
<text x="240.4" y="112.8">PC3 ADC3</text>
<text x="259.7" y="111.4">26</text>
<text x="108.9" y="118.5">2</text>
<text x="211.1" y="118.5">9</text>
<text x="216.3" y="119.9">PB6 XTAL1</text>
<text x="240.4" y="116.4">PC4 ADC4</text>
<text x="240.4" y="119.9">PC5 ADC5</text>
<text x="259.7" y="115">27</text>
<text x="259.7" y="118.5">28</text>
<text x="108.9" y="122">3</text>
<text x="108.9" y="125.5">4</text>
<text x="112.4" y="120.2">CE</text>
<text x="112.4" y="123.8">CSN</text>
<text x="209.1" y="122">10</text>
<text x="216.3" y="123.4">PB7 XTAL2</text>
<text x="259.7" y="125.5">4</text>
<text x="108.9" y="129">5</text>
<text x="112.4" y="127.3">SCK</text>
<text x="112.4" y="130.8">MOSI</text>
<text x="211.1" y="129.1">7</text>
<text x="216.3" y="130.5">VCC</text>
<text x="232" y="130.5">PWM DIG3 PD3</text>
<text x="240.8" y="127">DIG2 PD2</text>
<text x="259.7" y="129.1">5</text>
<text x="108.9" y="132.6">6</text>
<text x="108.9" y="136.1">7</text>
<text x="112.4" y="134.3">MISO</text>
<text x="112.4" y="137.9">IQR</text>
<text x="209.1" y="132.6">20</text>
<text x="209.1" y="136.1">21</text>
<text x="216.3" y="134">AVCC</text>
<text x="216.3" y="137.5">AREF</text>
<text x="232" y="137.5">PWM DIG5 PD5</text>
<text x="240.8" y="134">DIG4 PD4</text>
<text x="259.7" y="132.6">6</text>
<text x="259.7" y="136.1">11</text>
<text x="232" y="141.1">PWM DIG6 PD6</text>
<text x="259.7" y="139.7">12</text>
<text x="259.7" y="143.2">13</text>
<text x="240.8" y="144.6">DIG7 PD7</text>
<text x="231.1" y="155.2">PWM DIG9 PB1</text>
<text x="240" y="151.6">DIG 8 PB0</text>
<text x="259.7" y="150.2">14</text>
<text x="259.7" y="153.8">15</text>
<text x="211.1" y="157.3">8</text>
<text x="216.3" y="158.7">GND</text>
<text x="230.2" y="158.7">PWM DIG10 PB2</text>
<text x="259.7" y="157.3">16</text>
<text x="259.7" y="160.8">17</text>
<text x="209.1" y="164.3">22</text>
<text x="216.3" y="165.8">GND</text>
<text x="230.2" y="162.2">PWM DIG11 PB3</text>
<text x="239" y="165.8">DIG12 PB4</text>
<text x="259.7" y="164.3">18</text>
<text x="259.7" y="167.9">19</text>
<text x="239" y="169.3">DIG13 PB5</text>
<text x="28" y="189">6</text>
<text x="32.5" y="190.4">SH1</text>
<text x="28" y="196.1">7</text>
<text x="32.5" y="197.5">SH2</text>
<text x="55.4" y="197.5">D-</text>
<text x="61.7" y="196.1">2</text>
<text x="148.2" y="196.4">1k</text>
<text x="28" y="203.1">8</text>
<text x="61.7" y="203.1">3</text>
<text x="148.2" y="201.7">1k</text>
<text x="32.5" y="204.5">SH3</text>
<text x="54.2" y="204.5">D+</text>
<text x="28" y="210.2">9</text>
<text x="32.5" y="211.6">SH4</text>
<text x="55.5" y="211.6">ID</text>
<text x="61.7" y="210.2">4</text>
<text x="52" y="218.7">GND</text>
<text x="61.7" y="217.2">5</text>
<text x="148.2" y="217.6">1k</text>
<text x="84.7" y="222.4">1u</text>
<text x="90" y="259.4">100n</text>
</g>
<g font-size="3.2" fill="#8d2323">
<text x="357.4" y="100.8">COM</text>
<text x="368.3" y="98.7">NC</text>
<text x="376.1" y="97.3">NC</text>
<text x="367.9" y="102.2">COM</text>
<text x="368" y="105.8">NO</text>
<text x="376.1" y="104.4">NO</text>
<text x="370.1" y="118.1">NC</text>
<text x="377.8" y="116.7">NC</text>
<text x="359.1" y="120.2">COM</text>
<text x="369.7" y="121.6">COM</text>
<text x="369.8" y="125.2">NO</text>
<text x="377.8" y="123.8">NO</text>
<text x="105" y="196.1">16</text>
<text x="112.2" y="197.5">USBDM</text>
<text x="131.7" y="197.5">TXD</text>
<text x="141.5" y="196.1">1</text>
<text x="105" y="199.6">15</text>
<text x="112.2" y="201">USBDP</text>
<text x="131.5" y="201">RXD</text>
<text x="141.5" y="199.6">5</text>
<text x="105" y="206.7">20</text>
<text x="112.2" y="208.1">VCC</text>
<text x="131.9" y="208.1">CTS</text>
<text x="141.5" y="206.7">11</text>
<text x="105" y="210.2">17</text>
<text x="107" y="213.7">4</text>
<text x="112.2" y="211.6">3V3OUT</text>
<text x="112.2" y="215.1">VCCIO</text>
<text x="131.7" y="215.1">DTR</text>
<text x="132" y="211.6">RTS</text>
<text x="141.5" y="210.2">3</text>
<text x="141.5" y="213.7">2</text>
<text x="105" y="220.8">27</text>
<text x="131.5" y="218.7">DSR</text>
<text x="141.5" y="217.2">9</text>
<text x="141.5" y="220.8">10</text>
<text x="105" y="227.8">19</text>
<text x="105" y="224.3">28</text>
<text x="112.2" y="222.2">OSCI</text>
<text x="112.2" y="225.7">OSCO</text>
<text x="131.2" y="222.2">DCD</text>
<text x="134.7" y="225.7">RI</text>
<text x="141.5" y="224.3">6</text>
<text x="105" y="231.4">26</text>
<text x="112.2" y="229.2">RESET</text>
<text x="112.2" y="232.8">TEST</text>
<text x="127.9" y="232.8">TXLED</text>
<text x="141.5" y="231.4">23</text>
<text x="105" y="234.9">25</text>
<text x="107" y="238.4">7</text>
<text x="112.2" y="239.8">GND7</text>
<text x="112.2" y="236.3">AGND</text>
<text x="126.7" y="239.8">PWREN</text>
<text x="127.7" y="236.3">RXLED</text>
<text x="141.5" y="234.9">22</text>
<text x="141.5" y="238.4">14</text>
<text x="105" y="241.9">18</text>
<text x="105" y="245.5">21</text>
<text x="112.2" y="243.3">GND18</text>
<text x="127.3" y="243.3">TXDEN</text>
<text x="141.5" y="241.9">13</text>
<text x="141.5" y="245.5">12</text>
<text x="112.2" y="246.9">GND21</text>
<text x="128.4" y="246.9">SLEEP</text>
<text x="169.4" y="271.9">NO</text>
<text x="177.4" y="273.3">NO</text>
<text x="185.6" y="275.4">COM</text>
<text x="169.7" y="279">NC</text>
<text x="175" y="276.9">COM</text>
<text x="177.4" y="280.4">NC</text>
</g>
<g font-size="3.2" fill="#f00">
<text x="108.9" y="114.9">1</text>
<text x="112.4" y="116.7">VCC</text>
<text x="50.4" y="190.4">VBUS</text>
<text x="61.7" y="189">1</text>
</g>
<g font-size="2.5" fill="#00f">
<text x="256.4" y="27.8">VCC</text>
<text x="258.1" y="24.3">EN</text>
<text x="255.9" y="31.3">GND</text>
<text x="256.4" y="34.9">TXD</text>
<text x="253.5" y="41.9">STATE</text>
<text x="256.2" y="38.4">RXD</text>
<text x="224" y="43">HC-05 (ZS-040)</text>
<text x="171.2" y="87.9">10k</text>
<text x="169.3" y="117.1">0.1uF</text>
<text x="157" y="145.3">22pF</text>
<text x="183.4" y="145.3">22pF</text>
<text x="296.3" y="168.2">200</text>
<text x="171.1" y="252">1k</text>
</g>
</svg>
